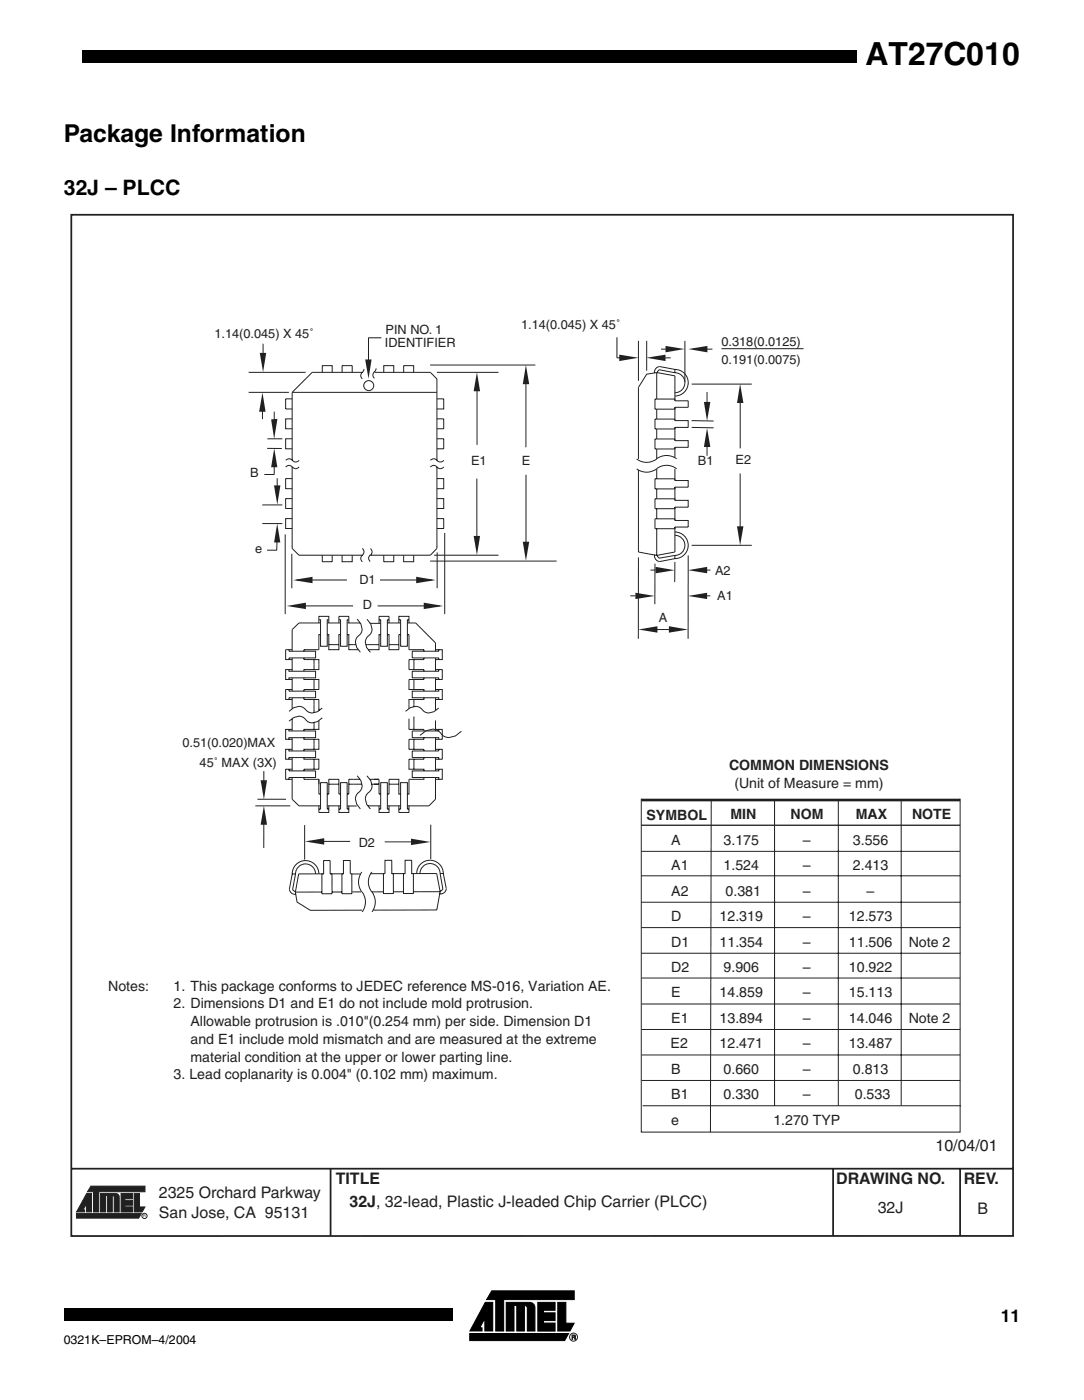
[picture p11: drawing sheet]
<svg xmlns="http://www.w3.org/2000/svg" width="216mm" height="279mm" viewBox="0 0 216 279" stroke-linecap="round" stroke-linejoin="round" font-family="sans-serif">
<path d="M16.4 10.1h154.2v2.5h-154.2zM12.7 260.8h77.4v2.4h-77.4z" fill="#000"/>
<g fill="#fff">
<path d="M6.7 6h6v12.7h-6z"/>
<path d="M92.4 256.4h23.8v11.8h-23.8z"/>
</g>
<path d="M96.6 259.6h1.5v5.7h-1.5v-2.5l-1 1.9h.4v.6h-2.4zM107.1 259.6h3.5v1.6h-2.4v.5h2.4v1.5h-2.4v.5h2.4v1.6h-3.5zM111.1 259.6h1.6v4.1h1.6l-.8 1.6h-2.4zM93.6 265.8h19.6l-.7 1.4h-18.9zM97.9 257.3h16.5v1.7h-14.1v6.3h-1.6v-6.3h-1.8zM100.8 259.6h4.6a1.05 1.05 0 0 1 1.1 1.1v4.6h-1.5v-4.6a.52 .52 0 0 0-.6-.5v5.1h-1.5v-5.1h-.5v5.1h-1.6z" fill="#000" stroke="#000" stroke-width=".2"/>
<g fill="#231f20">
<path d="M114.3 266.1l.3 .1-.1 .3 .1 .5h-.1v-.4h-.2l.2-.3z"/>
<path d="M113.9 266.1h.4l-.3 .1v.3h.3l-.3 .1v.4h-.1z"/>
</g>
<g fill="none" stroke="#231f20" stroke-width=".2">
<path d="M113.9 266.1l.7 .1-.1 .3 .1 .5h-.1l-.2-.4h-.3v.4h-.1zM114 266.2h.4v.3h-.4z"/>
<circle cx="114.2" cy="266.5" r=".8"/>
</g>
<path d="M13.7 42.3h188.5v204.3h-188.5z" fill="#fff"/>
<path d="M14.2 42.8h187.6v203.5l-187.6 .1zM14.2 232.9h187.5M65.8 232.9v13.4M165.9 232.9v13.3M191.2 232.9v13.3" fill="none" stroke="#231f20" stroke-width=".35"/>
<g fill="#231f20" stroke="#231f20" stroke-width=".2">
<path d="M17.3 237.9h.9v3.7h-1v-1.6l-.7 1.2h.3v.4h-1.5z"/>
<path d="M26.7 237.9h1.1v2.7h1.1l-.6 1h-1.6z"/>
<path d="M15.2 241.9h12.9l-.5 .9h-12.4z"/>
<path d="M18.1 236.4h10.8v1.1h-9.2v4.1h-1.1v-4.1h-1.2z"/>
<path d="M20 237.9h3a.68 .68 0 0 1 .7 .7v3h-1v-3v-.2l-.3-.1v3.3h-1v-3.3h-.4v3.3h-1z"/>
<path d="M24.1 237.9h2.3v1h-1.6v.3h1.6v1h-1.6v.3h1.6v1.1h-2.3z"/>
</g>
<g fill="none" stroke="#231f20" stroke-width=".2">
<path d="M58.2 79.5h-1.3v2h1.3M62.2 74.2l-4 4h28.8M64.2 74.2v-1.3h2v1.3M68.1 74.2v-1.3h2.1v1.3M76.4 74.2v-1.3h2v1.3M80.4 74.2v-1.3h2v1.3M85.7 74.2l1.3 1.3M87 79.5h1.4v2h-1.4M131.4 73.1a1.1 1.1 0 0 0-1 1.3M131.4 73.7l-.4 .3-.1 .3M131.4 73.1l3 .5a2.65 2.65 0 0 1 2.7 2.7 2.65 2.65 0 0 1-2.7 2.6M131.4 73.7l3 .6a1.99 1.99 0 0 1 2 2 1.99 1.99 0 0 1-2 2"/>
<path d="M134.4 79.9v-.4h-4v2.1h4M134.4 73.6v.7M134.4 74.9l-3.6-.6v5.2M137.1 79.9v1.3M58.2 87.5h-1.3v2h1.3M58.2 83.5h-1.3v2h1.3M58.2 95.4h-1.3v2h1.3M58.2 99.4h-1.3v2h1.3M87 99.4h1.4v2h-1.4M87 95.4h1.4v2h-1.4M87 83.5h1.4v2h-1.4M87 87.5h1.4v2h-1.4"/>
<path d="M130.8 81.6v1.9M130.8 85.5v2M130.8 89.5v2M130.8 93.5v1.9M130.8 97.4v2M134.4 99.7v-.3h-4v2h4M134.4 83.8v-.3h-4v2h4M134.4 87.8v-.3h-4v2h4M134.4 95.8v-.4h-4v2h4M58.2 103.4h-1.3v1.9h1.3M58.2 109.3l1.3 1.4M64.2 110.7v1.3h2v-1.3"/>
<path d="M68.1 110.7v1.3h2.1v-1.3M76.4 110.7v1.3h2v-1.3M80.4 110.7v1.3h2v-1.3M87 109.3l-1.3 1.4M87 103.4h1.4v1.9h-1.4M127.2 110l3.6 .7M130.4 110.6a1.14 1.14 0 0 0 1 1.3M130.8 101.4v2M130.8 105.4v5.3M130.9 110.7l.3 .5 .2 .1 3-.6M134.4 106a2.65 2.65 0 0 1 2.7 2.7 2.65 2.65 0 0 1-2.7 2.6M134.4 106.7a2 2 0 0 1 2 2 2 2 0 0 1-2 2"/>
<path d="M134.4 103.7v-.3h-4v2h4M134.4 110.7v.6M134.4 110l-3.6 .7M134.4 111.3l-3 .6M57.5 129.5v.3h5.4v1.3h-5.4v.4M57.5 133.5v.3h5.4v1.3h-5.4v.3M57.5 137.4v.4h5.4v1.3h-5.4v.3M58.2 133.5h-1.3v1.9h1.3M58.2 129.5h-1.3v2h1.3M58.2 137.4h-1.3v2h1.3M59.5 124.2l-1.3 1.3M60.5 131.1v.4h3v2h-3v.3"/>
<path d="M60.5 135.1v.3h3v2h-3v.4M60.5 139.1v.3h3v2M62.5 131.5v2M62.5 135.4v2M62.5 139.4v1M63.5 124.2v-1.3h2v1.3M63.5 123.5h.3v5.3h1.4v-5.3h.3M63.8 126.5h-.3v3h-3v.3M65.2 126.5h.3v3h2v-3h.3M65.5 128.5h2M67.5 123.5h.3v5.3h1.3v-5.3h.4M67.5 124.2v-1.3h2v1.3"/>
<path d="M69.1 126.5h.4v3h1M69.5 128.5h1M70.5 129.5h.9M74.5 128.5h1M75.5 123.5h.3v5.3h1.4v-5.3h.3M75.5 124.2v-1.3h2v1.3M75.8 126.5h-.3v3h-2M77.2 126.5h.3v3h1.9v-3h.4M77.5 128.5h1.9M79.4 124.2v-1.3h2.1v1.3M79.4 123.5h.4v5.3h1.3v-5.3h.4M81.1 126.5h.4v3h2.9v.3"/>
<path d="M82.4 131.5v2M82.4 135.4v2M82.4 139.4v1M82.8 124.2l3.9 3.9M84.4 135.1v.3h-2.9v2h2.9v.4M84.4 139.1v.3h-2.9v1.9M84.4 131.1v.4h-2.9v2h2.9v.3M86.7 137.4h1.4v2h-1.4M86.7 129.5h1.4v2h-1.4M86.7 133.5h1.4v1.9h-1.4M87.4 137.4v.4h-5.3v1.3h5.3v.3M87.4 129.5v.3h-5.3v1.3h5.3v.4"/>
<path d="M87.4 133.5v.3h-5.3v1.3h5.3v.3M57.5 145.4v.3h5.4v1.3h-5.4v.4M57.5 149.4v.3h5.4v1.3h-5.4v.3M57.5 153.3v.4h5.4v1.3h-5.4v.3M58.2 145.4h-1.3v2h1.3M58.2 149.4h-1.3v1.9h1.3M58.2 153.3h-1.3v2h1.3M58.2 159.3l1.3 1.3M60.5 147v.4h3v2h-3v.3M60.5 151v.3h3v2h-3v.4M60.5 155v.3h3v3h.3M62.5 144.4v1"/>
<path d="M62.5 147.4v2M62.5 151.3v2M63.5 143.6v1.8h-3v.3M65.2 158.3h.3v-3h2v3h.3M65.5 156.3h2M69.5 156.3h1M71.5 155.3h-2v3h-.4M73.6 155.3h1.9v3h.3M74.5 156.3h1M77.2 158.3h.3v-3h1.9v3h.4M77.5 156.3h1.9M81.5 143.4v2h2.9v.3"/>
<path d="M82.4 144.4v1M82.4 147.4v2M82.4 151.3v2M84.4 155v.3h-2.9v3h-.4M84.4 151v.3h-2.9v2h2.9v.4M84.4 147v.4h-2.9v2h2.9v.3M86.7 153.3h1.4v2h-1.4M86.7 159.3l-1.3 1.3M86.7 149.4h1.4v1.9h-1.4M86.7 145.4h1.4v2h-1.4M87.4 153.3v.4h-5.3v1.3h5.3v.3M87.4 145.4v.3h-5.3v1.3h5.3v.4"/>
<path d="M87.4 149.4v.3h-5.3v1.3h5.3v.3M63.5 160.6v1.3h2v-1.3M63.5 161.3h.3v-5.3h1.4v5.3h.3M67.5 160.6v1.3h2v-1.3M67.5 161.3h.3v-5.3h1.3v5.3h.4M75.5 160.6v1.3h2v-1.3M75.5 161.3h.3v-5.3h1.4v5.3h.3M79.4 161.3h.4v-5.3h1.3v5.3h.4M79.4 160.6v1.3h2.1v-1.3"/>
<circle cx="73.4" cy="76.9" r=".99"/>
<circle cx="28.8" cy="242.4" r=".52"/>
</g>
<g fill="#231f20">
<path d="M95 74.2l.6 3.8h-1.3z"/>
<path d="M94.3 106.8h1.3l-.6 3.9z"/>
<path d="M104.7 72.7l.7 3.9h-1.3z"/>
<path d="M104.1 108h1.3l-.7 3.8z"/>
</g>
<path d="M49.5 74.2h11.4" fill="none" stroke="#231f20" stroke-width=".2"/>
<path d="M51.7 70.3h1.3l-.6 3.9z" fill="#231f20"/>
<path d="M52.4 68.6v2.7M52.2 100.6h4" fill="none" stroke="#231f20" stroke-width=".2"/>
<g fill="#231f20">
<path d="M82.9 115l3.9 .6-3.9 .6z"/>
<path d="M58.4 115.6l3.8-.6v1.2z"/>
</g>
<path d="M53.2 89.4h2.9M56.2 87.5h-2.9" fill="none" stroke="#231f20" stroke-width=".2"/>
<path d="M54 83.6l1.2-.1-.6 4z" fill-rule="evenodd" fill="#231f20"/>
<path d="M54.6 82v2.4" fill="none" stroke="#231f20" stroke-width=".2"/>
<path d="M54.6 89.3l.6 3.8h-1.2z" fill="#231f20"/>
<path d="M54.6 92.2v2.4M51.3 159.3h5.7M50.9 160.6h6.9" fill="none" stroke="#231f20" stroke-width=".2"/>
<path d="M52.6 160.6l.6 3.8h-1.3z" fill="#231f20"/>
<path d="M52.5 163.4v5.6" fill="none" stroke="#231f20" stroke-width=".2"/>
<path d="M51.9 155.5h1.3l-.6 3.9z" fill="#231f20"/>
<path d="M52.5 153.7v1.9" fill="none" stroke="#231f20" stroke-width=".2"/>
<g fill="#231f20">
<path d="M147.4 76.5l.7 3.8h-1.3z"/>
<path d="M146.8 104.9h1.3l-.7 3.8z"/>
<path d="M137 113.6l3.8-.6v1.3z"/>
</g>
<path d="M140.7 113.6h.8" fill="none" stroke="#231f20" stroke-width=".2"/>
<path d="M130.6 113l3.8 .6-3.8 .7z" fill="#231f20"/>
<path d="M129.6 113.6h1" fill="none" stroke="#231f20" stroke-width=".2"/>
<g fill="#231f20">
<path d="M127.1 125.5l3.8-.7v1.3z"/>
<path d="M133.2 124.8l3.8 .7-3.8 .6z"/>
</g>
<path d="M130.8 74.3l-2 .3-1.6 2.6" fill="none" stroke="#231f20" stroke-width=".2"/>
<path d="M132.6 69l3.8 .6-3.8 .6z" fill="#231f20"/>
<path d="M131.7 69.6h1" fill="none" stroke="#231f20" stroke-width=".2"/>
<path d="M128.7 71.3l3.9-.6v1.3z" fill="#231f20"/>
<path d="M132.5 71.3h1.1" fill="none" stroke="#231f20" stroke-width=".2"/>
<path d="M137.1 69.6l3.8-.6v1.2z" fill="#231f20"/>
<path d="M140.8 69.6h1.1" fill="none" stroke="#231f20" stroke-width=".2"/>
<path d="M123.3 70.7l3.9 .6-3.9 .7z" fill="#231f20"/>
<g fill="none" stroke="#231f20" stroke-width=".2">
<path d="M49.5 78.2h8M58.2 78.2v13.6l-.6-.4-.7 .4M72.2 74.2a.81 .81 0 0 0 0 1.3M72.5 73.5l-.3 .7h-10M74.6 74.2h11.1M87 75.5v16.3M122.9 71.3h1.4M127.2 77.2v14.3M134.4 79.9h2.7M56.9 93.1a.8 .8 0 0 1 1.3 0v15.9M58.3 91.8a.8 .8 0 0 0 1.3 0M58.3 93.1a.78 .78 0 0 0 1.3 0"/>
<path d="M85.7 93.1a.78 .78 0 0 1 1.3 0v15.9M85.7 91.8l.7-.4 .6 .4M87 93.1a.85 .85 0 0 0 1.4 0M87 91.8a.88 .88 0 0 0 1.4 0M126.8 93.5a3.3 3.3 0 0 0 4 0M126.8 91.5a3.4 3.4 0 0 0 4 0M127.2 93.8v16.2M130.8 93.4a3.2 3.2 0 0 1 4 0M130.8 91.4a3.4 3.4 0 0 1 4 0M134.4 83.8h2.7v1.4h-2.7M134.4 87.8h2.7v1.4h-2.7M134.4 95.8h2.7v1.3h-2.7"/>
<path d="M134.4 99.7h2.7v1.4h-2.7M134.4 81.2h2.7M140.8 88.4v2.4M52.2 104.4h4M58.1 110.4v6.9M72.2 109.3l.3 .4a.85 .85 0 0 1-.3 1h-12.7M72.2 110.7a.81 .81 0 0 0 0 1.3M73.8 109.3l.1 .2a.84 .84 0 0 1-.1 1.2h11.9M87.1 110.1v7.2M134.4 103.7h2.7v1.4h-2.7M58.2 125.5v4.3M58.2 131.1v2.7"/>
<path d="M58.2 135.1v2.7M58.2 139.1v2.2M59.5 124.2h4.3M65.2 124.2h2.6M73.1 128.5h1.4M77.2 124.2h2.6M81.1 124.2h1.7M86.7 128.1v1.7M86.7 131.1v2.7M86.7 135.1v2.7M86.7 139.1v2.3M58.2 143.4v2.3"/>
<path d="M58.2 147v2.7M58.2 151v2.7M58.2 155v4.3M62.5 140.4v1.3M70.5 156.3h1.3M82.4 143v1.4M86.7 143.6v2.1M86.7 147v2.7M86.7 151v2.7M86.7 155v4.3M59.5 160.6h4.3M65.2 160.6h2.6"/>
<path d="M77.2 160.6h2.6M81.1 160.6h4.3"/>
</g>
<g fill="#231f20">
<path d="M140.8 85.3l.7 3.8h-1.3z"/>
<path d="M140.2 80.1h1.3l-.7 3.8z"/>
</g>
<g fill="none" stroke="#231f20" stroke-width=".2">
<path d="M85.7 72.8h20.9M87 74.2h12.3M122.9 67.2v4.1M127.2 67.9v8M128.8 67.9v6M134.4 74.9v5M136.4 67.9v8.2M137.7 76.6h12M140.8 78.1v2.4M52.6 94.6h2M95 95.4v13.6M134.4 81.2v2.6"/>
<path d="M134.4 85.2v2.6M134.4 89.2v1.9M134.4 93.5v2.3M134.4 97.1v2.6M137.7 85.2l4.4 .1M137.7 83.8l4.4 .1M58.2 108.9v.4M85.7 111.8h25.2M86.5 110.7h12.8M87 108.9v.4M127.2 111.1l-.1 16.2M130.4 112.4v8"/>
<path d="M134.4 101.1v2.6M134.4 105.1v4.9M134.4 112v4M137.1 110.7v16.6M137.7 108.7h12M69.2 124.2h2.5M70.5 128.5h.4M71.1 123.4a2.13 2.13 0 0 1 .6 3l-.3 .3a1.8 1.8 0 0 0-.4 2.4l.8 .9M72.9 128.5h.2M73.1 123.4a2.1 2.1 0 0 1 .6 3.1l-.3 .2a1.8 1.8 0 0 0-.4 2.4l.8 .9M73.3 129.5h.2M128.8 125.5h6.6"/>
<path d="M58.2 143.3v.2M62.5 141.7v.3M62.5 144v.4M63.5 141.3v.3M64.2 141.1a2.14 2.14 0 0 1-3.1 .6l-.2-.2a1.66 1.66 0 0 0-1.3-.7l-1.1 .3-.9 .7M64.2 143.1a2.16 2.16 0 0 1-3.1 .6l-.2-.3a1.63 1.63 0 0 0-1.4-.6l-1 .2-.9 .7M71.1 154.6a2.14 2.14 0 0 1 .6 3.1l-.3 .2a1.79 1.79 0 0 0-.4 2.4l.8 .9M71.5 155.3h.2M71.8 156.3h.3M73.1 154.6a2.12 2.12 0 0 1 .6 3.1l-.3 .2a1.62 1.62 0 0 0-.6 1.4l.2 1 .8 1M74 156.3h.5M81.5 143.2v.2"/>
<path d="M82.4 140.4v.5M82.4 142.8v.3M86.7 141.3v.3M87.4 141.1a2.12 2.12 0 0 1-3 .6l-.3-.2a1.81 1.81 0 0 0-2.4-.4l-.9 .7M91.9 145.7a2.74 2.74 0 0 1-3.6 1l-.8-.8-.6-.4a2.85 2.85 0 0 0-3.3 1.1M73.3 160.6h2.5"/>
</g>
<g fill="#231f20">
<path d="M55.2 104.3l.6 3.8h-1.2z"/>
<path d="M54.6 96.7h1.3l-.7 3.9z"/>
</g>
<path d="M104.7 74.9v14.3M143.7 69.5h16.3M147.4 78.1v11.3M55.2 95.3v2.4M104.8 94.6v16.1M55.2 106.9l-.1 2.8M59 115.6h10.1M75.7 115.6h10.4" fill="none" stroke="#231f20" stroke-width=".2"/>
<path d="M137 118.8l3.8-.7v1.3z" fill="#231f20"/>
<path d="M140.7 118.8h.8" fill="none" stroke="#231f20" stroke-width=".2"/>
<path d="M126.6 118.1l3.8 .7-3.8 .6z" fill="#231f20"/>
<path d="M125.5 118.8h1.1" fill="none" stroke="#231f20" stroke-width=".2"/>
<path d="M52.3 78.2l.6 3.9h-1.3z" fill="#231f20"/>
<path d="M95 75.9v12.8M52.3 80.9v2.6M147.4 94.4v11.2M53.2 109.7h2" fill="none" stroke="#231f20" stroke-width=".2"/>
<g fill="#231f20">
<path d="M84.4 120.1l3.9 .7-3.9 .6z"/>
<path d="M57.1 120.8l3.8-.7v1.3z"/>
</g>
<g fill="none" stroke="#231f20" stroke-width=".2">
<path d="M74.9 73.4l-.3 .7a.81 .81 0 0 0 0 1.3M56.8 106.5v15.9M73.7 110.6a.81 .81 0 0 0 0 1.3M88.6 106.2v16.2M58.3 120.8h12M73.6 124.2h2.3M75.2 120.8h12.4M57.6 177.2a1.1 1.1 0 0 0 1.4 1M58.3 177.2l.3 .4 .3 .1M58.8 174.2h-.7M58.8 177.8l.4 2 2.6 1.6h10.3M60.7 164.5v6.8"/>
<path d="M62.8 174.2a1.99 1.99 0 0 0-1.9-2 1.99 1.99 0 0 0-2 2l-.6 3M63.5 174.2a2.65 2.65 0 0 0-2.6-2.7 2.65 2.65 0 0 0-2.7 2.7l-.6 3M64.1 177.8h-5.3M64.5 174.2h-5l-.7 3.6M66.1 174.2v3.9h-2v-3.9h.4M68.1 174.2v3.9h2v-3.9h-.3v-2.7h-1.4v2.7h-2.6v-2.7h-1.3v2.7M68.1 177.8h-2M69.1 160.7h1.9M71.8 174.2h-1.8M71.9 177.8h-1.8M72.1 173.8a3.4 3.4 0 0 0 0 4M72.1 177.8a3.4 3.4 0 0 1 0 4"/>
<path d="M74.1 173.8a3.2 3.2 0 0 0-.1 4M76.3 177.8h-2.2a3.3 3.3 0 0 1 0 4M76.4 174.1h-2.6M78.3 174.1l.1 4h-2v-4h.3v-2.6h1.3v2.6h2.7v-2.6h1.3v2.6h5l.7 3.6M80.4 177.7l-2 .1M82.3 174.1v4h-1.9v-4M85.8 164.4v6.8M87.7 174.1a2 2 0 0 0-2.1-2 2 2 0 0 0-2 2M87.7 174.1l.5 3M87.7 177.7h-5.4M87.7 177.7l-.7 3.7h-12.6M88.2 177.1l-.1 .3-.4 .2"/>
<path d="M88.3 174.1a2.65 2.65 0 0 0-2.7-2.6 2.65 2.65 0 0 0-2.6 2.6M88.3 174.1h-.6M88.3 174.1l.6 3M88.9 177.2a1.14 1.14 0 0 1-1.4 1"/>
</g>
<path d="M81.9 167.2l3.8 .6-3.8 .6z" fill="#231f20"/>
<path d="M76.6 167.8h6.5" fill="none" stroke="#231f20" stroke-width=".2"/>
<path d="M60.7 167.7l3.9-.6v1.2z" fill="#231f20"/>
<path d="M61.4 167.7h8.3" fill="none" stroke="#231f20" stroke-width=".2"/>
<path d="M72.7 71.6h1.3l-.6 3.9z" fill="#231f20"/>
<g fill="none" stroke="#231f20" stroke-width=".2">
<path d="M73.3 67.3h2.7M73.4 67.4v5.2M127.7 159.2v66.4h63.5v-66.4M141.7 159.5l-.2 66.2M154.3 159.5v60.8M167 159.4v60.9M179.5 159.4v60.9M127.7 174.6h63.6M127.7 179.8h63.6M127.7 169.7h63.5M127.7 184.9h63.6M127.7 190h63.6"/>
<path d="M127.8 194.9h63.4M127.8 200.1h63.4M127.8 205.2h63.5M127.8 210.3h63.4M127.8 215.4h63.4M128 220.4h63.4"/>
</g>
<path d="M127.7 159.5h63.5" fill="none" stroke="#231f20" stroke-width=".53"/>
<path d="M127.7 164.5h63.5" fill="none" stroke="#231f20" stroke-width=".26"/>
<text font-size="6.3" x="172.4" y="12.9">AT27C010</text>
<text font-size="4.9" x="12.7" y="28.4">Package Information</text>
<text font-size="4.2" x="12.7" y="38.8">32J – PLCC</text>
<text font-size="3.5" x="199.3" y="263.4">11</text>
<g font-size="3.2" fill="#231f20">
<text x="186.3" y="229.5">10/04/01</text>
<text x="31.6" y="238.9">2325 Orchard Parkway</text>
<text x="66.9" y="235.9">TITLE</text>
<text x="166.6" y="235.9">DRAWING NO.</text>
<text x="192" y="236">REV.</text>
<text x="31.6" y="242.7">San Jose, CA 95131</text>
<text x="69.6" y="240.6">32J, 32-lead, Plastic J-leaded Chip Carrier (PLCC)</text>
<text x="174.8" y="241.8">32J</text>
<text x="194.7" y="242">B</text>
</g>
<g font-size="2.8" fill="#231f20">
<text x="145.2" y="153.5">COMMON DIMENSIONS</text>
<text x="146.3" y="157">(Unit of Measure = mm)</text>
<text x="128.8" y="163.4">SYMBOL</text>
<text x="145.5" y="163.2">MIN</text>
<text x="157.5" y="163.3">NOM</text>
<text x="170.4" y="163.2">MAX</text>
<text x="181.6" y="163.3">NOTE</text>
<text x="133.7" y="168.3">A</text>
<text x="133.7" y="173.4">A1</text>
<text x="144.1" y="168.3">3.175</text>
<text x="144.1" y="173.4">1.524</text>
<text x="159.9" y="168.3">–</text>
<text x="159.9" y="173.4">–</text>
<text x="169.9" y="168.3">3.556</text>
<text x="169.9" y="173.4">2.413</text>
<text x="133.7" y="178.5">A2</text>
<text x="144.5" y="178.5">0.381</text>
<text x="159.9" y="178.5">–</text>
<text x="172.6" y="178.5">–</text>
<text x="133.7" y="183.6">D</text>
<text x="143.3" y="183.6">12.319</text>
<text x="159.9" y="183.6">–</text>
<text x="169.1" y="183.6">12.573</text>
<text x="133.7" y="188.7">D1</text>
<text x="143.3" y="188.7">11.354</text>
<text x="159.9" y="188.7">–</text>
<text x="169.1" y="188.7">11.506</text>
<text x="181" y="188.7">Note 2</text>
<text x="21.5" y="197.5">Notes:</text>
<text x="34.6" y="197.5">1. This package conforms to JEDEC reference MS-016, Variation AE.</text>
<text x="133.7" y="193.7">D2</text>
<text x="144.1" y="193.7">9.906</text>
<text x="159.9" y="193.7">–</text>
<text x="169.1" y="193.7">10.922</text>
<text x="34.6" y="201">2. Dimensions D1 and E1 do not include mold protrusion.</text>
<text x="133.7" y="198.8">E</text>
<text x="133.7" y="203.9">E1</text>
<text x="143.3" y="198.8">14.859</text>
<text x="143.3" y="203.9">13.894</text>
<text x="159.9" y="198.8">–</text>
<text x="159.9" y="203.9">–</text>
<text x="169.1" y="198.8">15.113</text>
<text x="169.1" y="203.9">14.046</text>
<text x="181" y="203.9">Note 2</text>
<text x="37.9" y="204.5">Allowable protrusion is .010&quot;(0.254 mm) per side. Dimension D1</text>
<text x="37.9" y="208.1">and E1 include mold mismatch and are measured at the extreme</text>
<text x="133.6" y="209">E2</text>
<text x="143.3" y="209">12.471</text>
<text x="159.9" y="209">–</text>
<text x="169.1" y="209">13.487</text>
<text x="34.6" y="215.1">3. Lead coplanarity is 0.004&quot; (0.102 mm) maximum.</text>
<text x="37.9" y="211.6">material condition at the upper or lower parting line.</text>
<text x="133.7" y="214.1">B</text>
<text x="144.1" y="214.1">0.660</text>
<text x="159.9" y="214.1">–</text>
<text x="169.9" y="214.1">0.813</text>
<text x="133.7" y="219.1">B1</text>
<text x="144.1" y="219.1">0.330</text>
<text x="159.9" y="219.1">–</text>
<text x="170.3" y="219.1">0.533</text>
<text x="133.7" y="224.2">e</text>
<text x="154" y="224.2">1.270 TYP</text>
</g>
<g font-size="2.5" fill="#231f20">
<text x="103.8" y="65.6">1.14(0.045) X 45˚</text>
<text x="42.7" y="67.4">1.14(0.045) X 45˚</text>
<text x="76.6" y="69.2">IDENTIFIER</text>
<text x="76.8" y="66.6">PIN NO. 1</text>
<text x="143.7" y="69">0.318(0.0125)</text>
<text x="143.7" y="72.5">0.191(0.0075)</text>
<text x="49.8" y="95.1">B</text>
<text x="93.8" y="92.6">E1</text>
<text x="103.9" y="92.6">E</text>
<text x="139" y="92.6">B1</text>
<text x="146.5" y="92.4">E2</text>
<text x="50.8" y="110.1">e</text>
<text x="71.6" y="116.4">D1</text>
<text x="142.4" y="114.6">A2</text>
<text x="142.8" y="119.6">A1</text>
<text x="72.2" y="121.3">D</text>
<text x="131.2" y="124">A</text>
<text x="36.3" y="149">0.51(0.020)MAX</text>
<text x="39.8" y="152.9">45˚ MAX (3X)</text>
<text x="71.4" y="168.7">D2</text>
</g>
<text font-size="2.5" x="12.7" y="267.8">0321K–EPROM–4/2004</text>
<text font-size=".7" fill="#231f20" x="28.5" y="242.6">R</text>
</svg>
